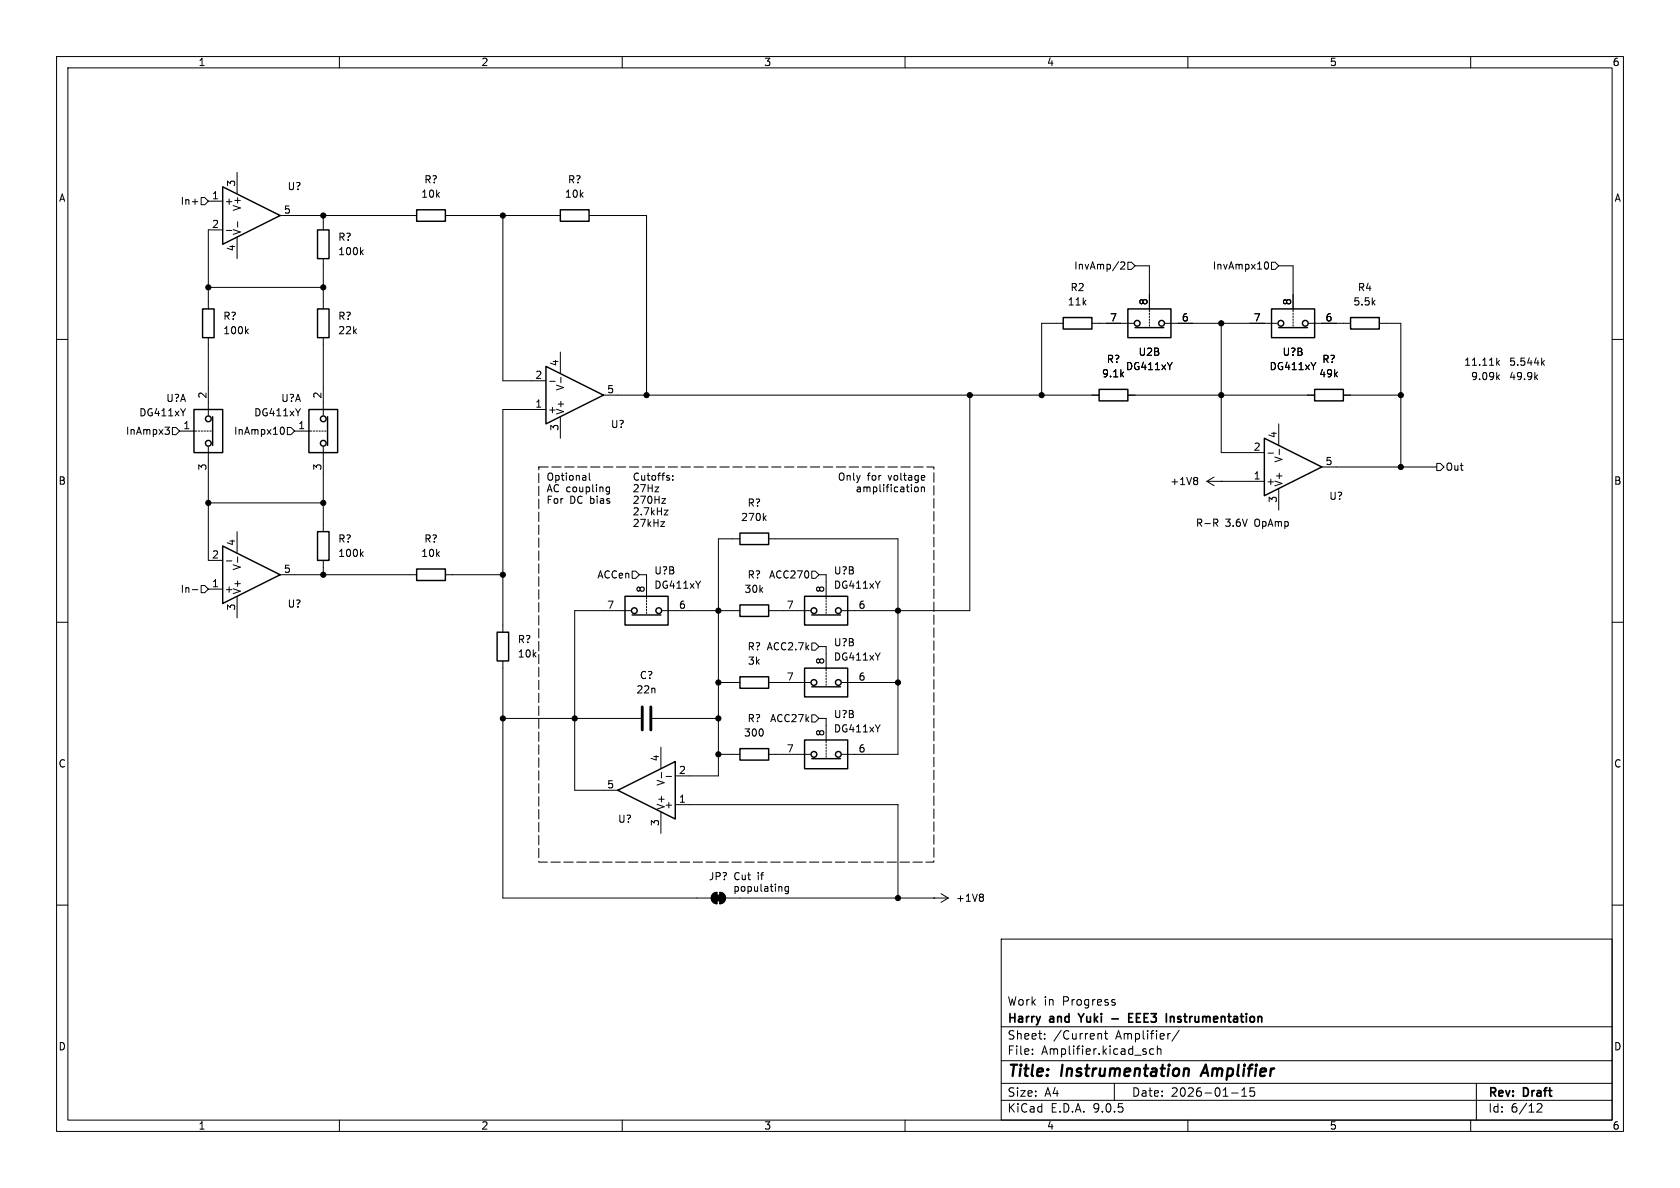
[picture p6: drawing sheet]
<svg xmlns="http://www.w3.org/2000/svg" width="297mm" height="210mm" viewBox="0 0 297 210" stroke-linecap="round" stroke-linejoin="round" font-family="sans-serif">
<g fill="none" stroke="#000" stroke-width=".18">
<path d="M10 10h277v190h-277zM12 12h273v186h-273zM60 10v2M110 10v2M160 10v2M210 10v2M260 10v2M34 35.7h1M35.6 34.9h.6l.6 .7-.6 .6h-.6zM36.8 35.6h2.6M41.9 30.5v3.8M42 39.2v1"/>
<path d="M49.5 38.1h24.2M57.1 38.1v2.5M78.7 38.1h20.4M88.9 38.1v29.2h7.6M104.1 38.1h10.2v31.8M36.8 59.7v13.7M36.8 50.8h20.3M39.4 40.6h-2.6v14M40 40.7h1M41.9 41.9v3.8M43.5 58.5l.4 .5M43.9 58.2l-.5 .4"/>
<path d="M57.1 45.7v8.9M57.1 59.7v13.7M63.9 44.5l.3 .5M64.2 44.2l-.5 .5M188 57.2h-3.9v12.7M193 57.2h7.4M198.1 46.4l.5-.1 .3 .4-.8 .9h.8M199.4 46.4h.6l.7 .6-.7 .6h-.6zM200.7 47h2.5v8.1M203.2 55.4v.2M203.2 55.9v.2M203.2 56.4v.2"/>
<path d="M203.2 56.9v.3M203.2 57.4v.3M206 57.2h19.8M215.9 57.2v22.8h7.6M223.7 46.4l.1-.1a.68 .68 0 0 1 .5 .6 .68 .68 0 0 1-.5 .7l-.1-.2M224.8 46.4h.6l.7 .6-.7 .6h-.6zM226.1 47h2.5v8.1M228.6 55.4v.2M228.6 55.9v.2M228.6 56.4v.2M228.6 56.9v.3M228.6 57.4v.3"/>
<path d="M231.4 57.2h7.4M243.8 57.2h3.8v25.4M10 60h2M29.2 75.5h.7l-.4 .5 .4 .1v.4l-.2 .3h-.4M30.5 75.6h.6l.6 .6-.6 .6h-.6zM31.7 76.2h3.1M32.8 72.2l-.4 .7M35.1 76.2h.2M35.6 76.2h.2M36.1 76.2h.2M36.6 76.2h.2M36.8 79v20.1h2.6"/>
<path d="M37.1 76.2h.2M49.7 75.6l.1-.1a.68 .68 0 0 1 .5 .6 .68 .68 0 0 1-.5 .7l-.1-.1M50.8 75.6h.6l.7 .6-.7 .6h-.6zM52.1 76.2h3M53.1 72.2l-.4 .7M55.4 76.2h.2M55.9 76.2h.2M56.4 76.2h.2M56.9 76.2h.2M57.1 79v15M57.4 76.2h.3M96.5 72.4h-7.6v39.4"/>
<path d="M97.2 67.4h.9M99.1 62.2v3.8M99.1 73.7v3.8M99.2 66.7v1M106.7 69.9h87.6M171.4 69.9v38.1h-22.6M199.4 69.9h33M207.2 64.1l-.4 .6M226.1 74.9v3.8M226.2 79.4v1M232.6 64.1l-.4 .6M237.5 69.9h10.1"/>
<path d="M264.7 66.6l.4 .5M264.7 64.1l.4 .5M265.1 66.3l-.5 .4M265.1 63.7l-.5 .5M271.5 66.6l.3 .5M271.8 66.3l-.5 .4M272.7 64.1l.3 .5M273 63.7l-.5 .5M285 60h2M36.8 88.9h20.3M40 99.2h1M41.9 94v3.8"/>
<path d="M42 98.4v1M57.1 99.1v2.5M63.9 97.9l.3 .5M64.2 97.5l-.5 .5M104.2 83.6v1.1l.2 .2M107.1 86.7l.3 .2h.3M107.7 86.2l-.3-.1-.3 .2M107.7 86.1v1l-.2 .3-.3-.1M115.8 86.1h.7l-.7 .8h.7M116.8 92.2h.7l-.7 .9h.7M117 88.1h.7l-.7 .9h.7M117.4 90.2h.7l-.7 .8h.7"/>
<path d="M118.2 84.5l.2 .2-.2 .2M118.2 84l.1 .1M118.9 84.8v.1M118.9 84.1v.1M130.8 95.3h-3.8v41.9h-7.6M135.1 91.5l.3 .5M135.4 91.2l-.4 .5M135.9 95.3h22.8v38.1h-9.9M161.7 86.2v.5l.2 .2h.3l.1-.2v-.5M162.9 86.1v.8M163.3 84l.2 .3-.6 .2M163.4 86.2v.7"/>
<path d="M163.4 84.8l-.1 .1M211.5 84.4l.2 .2-.2 .3 .2 .3v.2l-.2 .3M213.4 85.1l1.2 .8M213.4 85.1h10.1M214.6 91.8h.5l.2 .2-.1 .4h-.6M214.6 84.3l-1.2 .8M214.9 92.4l.4 .6M215.9 85.1h.1M224.2 80.1h.9M226.1 86.4v3.8M233.7 82.6h20.3M254 81.9h.6l.7 .7-.7 .6h-.6z"/>
<path d="M10 110h2M34 104.2h1M35.6 103.5h.6l.6 .6-.6 .7h-.6zM36.8 104.1h2.6M41.9 105.4v3.8M49.5 101.6h24.2M78.7 101.6h10.2M88.9 116.8v42h36.8M111.5 108h-9.9v31.7h7.6M111.8 101h.6l.6 .6-.6 .6h-.6zM113 101.6h1.3v4.3M114.3 106.2v.2"/>
<path d="M114.3 106.7v.2M114.3 107.2v.2M114.3 107.7v.3M114.3 108.2v.3M117.1 108h13.7M123.8 102.7l-.4 .7M135.9 108h7.4M143.5 101h.6l.7 .6-.7 .6h-.6zM143.5 113.7h.6l.7 .6-.7 .6h-.6zM144.8 101.6h1.2v4.3M144.8 114.3h1.2v4.3M146 106.2v.2"/>
<path d="M146 106.7v.2M146 107.2v.2M146 107.7v.3M146 108.2v.3M146 118.9v.2M146 119.4v.2M146 119.9v.2M155.6 102.7l-.4 .7M155.6 115.4l-.4 .7M285 110h2M88.9 127h24.4M115.3 127h11.7"/>
<path d="M116.8 132.1v3.8M116.9 136.5v1M117.8 137.3h.9M127 120.7h3.8M127 133.4h3.8M135.9 120.7h7.4M135.9 133.4h7.4M143.5 126.4h.6l.7 .6-.7 .6h-.6zM144.8 127h1.2v4.3M146 120.4v.3M146 120.9v.3M146 131.6v.2"/>
<path d="M146 132.1v.2M146 132.6v.2M146 133.1v.3M146 133.6v.3M148.8 120.7h9.9M155.6 128.1l-.4 .7M116.8 143.5v3.8M119.4 142.2h39.3v16.6M126 158l.7-.3v2.1a1.02 1.02 0 0 1-.9-.7 1.02 1.02 0 0 1 .2-1.1zM127.3 157.7a1.02 1.02 0 0 1 1 1.1 1.02 1.02 0 0 1-1 1zM128.3 158.8h39.3M138.2 156.8v.8"/>
<path d="M139.4 156.7v1l-.3 .3-.3-.1M139.4 156.8l-.4-.1-.2 .3 .1 .5h.5M165.1 158.8h.1M166.4 158l1.2 .8M167.6 158.8l-1.2 .7M173.6 158.1l.3 .2-.3 .3 .3 .2v.3l-.3 .2M10 160h2M177 166h108v32h-108zM196.7 177.2l.4 .1 .1 .2-.2 .2h-.3M196.7 176.7l.4 .1M285 160h2M60 198v2"/>
<path d="M110 198v2M160 198v2M177 194.5h108M177 191.5h108M177 187.5h108M177 181.5h108M182.5 186.3v.1M182.5 185.5v.1M184.7 183.6v.1M184.7 182.8v.1M194.3 182.7h.2l.2 .2v.8M195.2 182.7h.6"/>
<path d="M195.5 182.2v1.3l.3 .2M197 191.5v3M204 185.5l-.5-.1-.3 .3v.4l.2 .2h.6M204.6 185.5l.2-.1 .4 .1v.9M204.6 184.9v1.5M206.7 182.7h.2M208.5 182.1l-1.3 2M210 198v2M217.7 193.2h1.2M219.5 193.8h.9M219.5 192.7l.5-.4v1.5M221 192.3v.7l.2-.1h.5l.1 .6-.3 .3-.5-.1"/>
<path d="M260 198v2M261 191.5v6.5M271.7 195.2l.6-.1 .2 .1 .1 .3-.9 1.1h.9"/>
</g>
<path d="M209.7 188.9l.4 .1 .1 .2-.1 1M213.2 188.2l-.9 2" fill="none" stroke="#000" stroke-width=".4"/>
<path d="M190.6 179.2l.5 .8M199.6 179.9h.5M200.3 179.2h-.7v1.5h.7M207.3 179.7l.3 .2v.8M196.6 180.1h1.1" fill="none" stroke="#000" stroke-width=".3"/>
<g fill="none" stroke="#000" stroke-width=".25">
<path d="M39.4 33l10.1 5.1-10.1 5.1zM73.7 37.1h5v2h-5zM99.1 37.1h5v2h-5zM35.8 54.6h2v5.1h-2zM56.1 40.6h2.1v5.1h-2.1zM56.1 54.6h2.1v5.1h-2.1zM188 56.1h5v2.1h-5zM199.4 54.6h7.6v5.1h-7.6zM200.7 57.9h5M224.8 54.6h7.6v5.1h-7.6zM226.1 57.9h5M238.8 56.1h5v2.1h-5z"/>
<path d="M34.3 72.4h5.1v7.6h-5.1zM37.6 73.7v5M54.6 72.4h5.1v7.6h-5.1zM57.9 73.7v5M96.5 64.8l10.2 5.1-10.2 5zM194.3 68.8h5.1v2.1h-5.1zM223.5 77.5l10.2 5.1-10.2 5zM232.4 68.8h5.1v2.1h-5.1zM39.4 96.5l10.1 5.1-10.1 5.1zM56.1 94h2.1v5.1h-2.1zM130.8 94.2h5.1v2.1h-5.1zM73.7 100.6h5v2h-5z"/>
<path d="M87.9 111.8h2v5h-2zM110.5 105.4h7.6v5.1h-7.6zM111.8 108.7h5M130.8 106.9h5.1v2.1h-5.1zM130.8 119.6h5.1v2.1h-5.1zM142.2 105.4h7.7v5.1h-7.7zM142.2 118.1h7.7v5.1h-7.7zM143.5 108.7h5.1M109.2 139.7l10.2-5.1v10.2zM130.8 132.3h5.1v2.1h-5.1zM142.2 130.8h7.7v5.1h-7.7zM143.5 121.4h5.1"/>
<path d="M143.5 134.1h5.1"/>
<circle cx="201" cy="57.2" r=".51"/>
<circle cx="205.4" cy="57.2" r=".51"/>
<circle cx="226.4" cy="57.2" r=".51"/>
<circle cx="230.8" cy="57.2" r=".51"/>
<circle cx="36.8" cy="74" r=".51"/>
<circle cx="36.8" cy="78.4" r=".51"/>
<circle cx="57.2" cy="74" r=".51"/>
<circle cx="57.2" cy="78.4" r=".51"/>
<circle cx="112.1" cy="108" r=".51"/>
<circle cx="116.5" cy="108" r=".51"/>
<circle cx="143.9" cy="108" r=".51"/>
<circle cx="148.2" cy="108" r=".51"/>
<circle cx="143.9" cy="120.7" r=".51"/>
<circle cx="143.9" cy="133.4" r=".51"/>
<circle cx="148.2" cy="120.7" r=".51"/>
<circle cx="148.2" cy="133.4" r=".51"/>
</g>
<g fill="#000" stroke="#000" stroke-width=".18">
<path d="M126.5 158.2h1v1.1h-1zM126 158l.7-.3v2.1a1.02 1.02 0 0 1-.9-.7 1.02 1.02 0 0 1 .2-1.1zM127.3 157.7a1.02 1.02 0 0 1 1 1.1 1.02 1.02 0 0 1-1 1z"/>
<circle cx="57.1" cy="38.1" r=".46"/>
<circle cx="88.9" cy="38.1" r=".46"/>
<circle cx="36.8" cy="50.8" r=".46"/>
<circle cx="57.1" cy="50.8" r=".46"/>
<circle cx="215.9" cy="57.2" r=".46"/>
<circle cx="114.3" cy="69.9" r=".46"/>
<circle cx="171.4" cy="69.9" r=".46"/>
<circle cx="184.1" cy="69.9" r=".46"/>
<circle cx="215.9" cy="69.9" r=".46"/>
<circle cx="247.6" cy="69.9" r=".46"/>
<circle cx="36.8" cy="88.9" r=".46"/>
<circle cx="57.1" cy="88.9" r=".46"/>
<circle cx="247.6" cy="82.6" r=".46"/>
<circle cx="57.1" cy="101.6" r=".46"/>
<circle cx="88.9" cy="101.6" r=".46"/>
<circle cx="127" cy="108" r=".46"/>
<circle cx="158.7" cy="108" r=".46"/>
<circle cx="88.9" cy="127" r=".46"/>
<circle cx="101.6" cy="127" r=".46"/>
<circle cx="127" cy="127" r=".46"/>
<circle cx="127" cy="133.4" r=".46"/>
<circle cx="127" cy="120.7" r=".46"/>
<circle cx="158.7" cy="120.7" r=".46"/>
<circle cx="158.7" cy="158.8" r=".46"/>
</g>
<path d="M113.5 125v4M115.1 125v4" fill="none" stroke="#000" stroke-width=".51"/>
<path d="M95.2 82.6h69.9v69.8h-69.9z" fill="none" stroke="#000" stroke-width=".18" stroke-dasharray="1.7 .6"/>
<g font-size="2.8">
<text x="178" y="190.9">Title:</text>
<text x="187.7" y="190.9">Instrumentation</text>
<text x="213.4" y="190.9">Amplifier</text>
</g>
<g font-size="2.1">
<text x="178" y="178">Work</text>
<text x="184.5" y="178">in</text>
<text x="187.9" y="178">Progress</text>
<text x="178" y="184">Sheet:</text>
<text x="178" y="181.2">Harry</text>
<text x="185.7" y="181.2">and</text>
<text x="186.2" y="184">/Current</text>
<text x="191.5" y="181.2">Yuki</text>
<text x="197.3" y="184">Amplifier/</text>
<text x="201.4" y="181.2">EEE3</text>
<text x="208.6" y="181.2">Instrumentation</text>
<text x="178" y="186.7">File:</text>
<text x="184.1" y="186.7">Amplifier.kicad_sch</text>
<text x="178" y="196.9">KiCad</text>
<text x="178" y="194.1">Size:</text>
<text x="184.7" y="194.1">A4</text>
<text x="185.7" y="196.9">E.D.A.</text>
<text x="193.3" y="196.9">9.0.5</text>
<text x="200" y="194.1">Date:</text>
<text x="207" y="194.1">2026-01-15</text>
<text x="263" y="194.3">Rev:</text>
<text x="263" y="196.9">Id:</text>
<text x="267.1" y="196.9">6/12</text>
<text x="269.4" y="194.3">Draft</text>
</g>
<g font-size="1.8">
<text x="35" y="11.9">1</text>
<text x="85" y="11.9">2</text>
<text x="135" y="11.9">3</text>
<text x="185" y="11.9">4</text>
<text x="235" y="11.9">5</text>
<text x="285" y="11.9">6</text>
<text x="10.3" y="35.9">A</text>
<text x="37.4" y="35.3">1</text>
<text x="41.7" y="33.1" transform="rotate(-90 41.7 33.1)">3</text>
<text x="50.8" y="33.8">U?</text>
<text x="74.4" y="35.2">10k</text>
<text x="74.9" y="32.6">R?</text>
<text x="99.8" y="35.2">10k</text>
<text x="100.3" y="32.6">R?</text>
<text x="285.3" y="35.9">A</text>
<text x="31.8" y="36.4">In+</text>
<text x="37.4" y="40.4">2</text>
<text x="39.6" y="36.4">+</text>
<text x="42.8" y="41.7" transform="rotate(-90 42.8 41.7)">V-</text>
<text x="42.8" y="37.4" transform="rotate(-90 42.8 37.4)">V+</text>
<text x="50.1" y="37.8">5</text>
<text x="41.7" y="44.5" transform="rotate(-90 41.7 44.5)">4</text>
<text x="59.7" y="42.8">R?</text>
<text x="59.7" y="45.3">100k</text>
<text x="189.8" y="47.9">InvAmp/2</text>
<text x="214.3" y="47.9">InvAmpx10</text>
<text x="189.2" y="51.7">R2</text>
<text x="240" y="51.7">R4</text>
<text x="39.4" y="56.7">R?</text>
<text x="39.4" y="59.3">100k</text>
<text x="59.7" y="59.3">22k</text>
<text x="59.7" y="56.7">R?</text>
<text x="188.7" y="54.2">11k</text>
<text x="196.1" y="56.9">7</text>
<text x="202.9" y="54" transform="rotate(-90 202.9 54)">8</text>
<text x="208.8" y="56.9">6</text>
<text x="221.5" y="56.9">7</text>
<text x="228.3" y="54" transform="rotate(-90 228.3 54)">8</text>
<text x="234.2" y="56.9">6</text>
<text x="239.2" y="54.2">5.5k</text>
<text x="98.8" y="64.8" transform="rotate(-90 98.8 64.8)">4</text>
<text x="195.6" y="64.4">R?</text>
<text x="199" y="65.6">DG411xY</text>
<text x="201.2" y="63.1">U2B</text>
<text x="224.4" y="65.6">DG411xY</text>
<text x="226.7" y="63.1">U?B</text>
<text x="233.7" y="64.4">R?</text>
<text x="258.8" y="65">11.11k</text>
<text x="266.7" y="65">5.544k</text>
<text x="29.3" y="71.3">U?A</text>
<text x="36.6" y="70.6" transform="rotate(-90 36.6 70.6)">2</text>
<text x="49.6" y="71.3">U?A</text>
<text x="56.9" y="70.6" transform="rotate(-90 56.9 70.6)">2</text>
<text x="94.5" y="67.1">2</text>
<text x="99.9" y="69.2" transform="rotate(-90 99.9 69.2)">V-</text>
<text x="107.2" y="69.6">5</text>
<text x="194.7" y="66.9">9.1k</text>
<text x="233.1" y="66.9">49k</text>
<text x="260" y="67.5">9.09k</text>
<text x="266.7" y="67.5">49.9k</text>
<text x="22.2" y="77.1">InAmpx3</text>
<text x="24.5" y="73.8">DG411xY</text>
<text x="32.3" y="75.9">1</text>
<text x="41.3" y="77.1">InAmpx10</text>
<text x="44.8" y="73.8">DG411xY</text>
<text x="52.6" y="75.9">1</text>
<text x="94.5" y="72.1">1</text>
<text x="96.8" y="73.3">+</text>
<text x="98.8" y="76.3" transform="rotate(-90 98.8 76.3)">3</text>
<text x="99.9" y="73.4" transform="rotate(-90 99.9 73.4)">V+</text>
<text x="107.9" y="75.9">U?</text>
<text x="225.8" y="77.5" transform="rotate(-90 225.8 77.5)">4</text>
<text x="36.6" y="83.3" transform="rotate(-90 36.6 83.3)">3</text>
<text x="56.9" y="83.3" transform="rotate(-90 56.9 83.3)">3</text>
<text x="221.5" y="79.8">2</text>
<text x="226.9" y="81.9" transform="rotate(-90 226.9 81.9)">V-</text>
<text x="234.2" y="82.3">5</text>
<text x="255.5" y="83.4">Out</text>
<text x="10.3" y="85.9">B</text>
<text x="96.5" y="85.3">Optional</text>
<text x="96.5" y="87.3">AC coupling</text>
<text x="96.5" y="89.4">For</text>
<text x="100.7" y="89.4">DC bias</text>
<text x="111.8" y="85.3">Cutoffs:</text>
<text x="111.8" y="87.3">27Hz</text>
<text x="111.8" y="89.4">270Hz</text>
<text x="132.1" y="89.8">R?</text>
<text x="148" y="85.3">Only</text>
<text x="151.2" y="87.3">amplification</text>
<text x="153.3" y="85.3">for</text>
<text x="157.1" y="85.3">voltage</text>
<text x="206.8" y="86">+1V8</text>
<text x="221.5" y="84.8">1</text>
<text x="223.8" y="86">+</text>
<text x="225.8" y="89" transform="rotate(-90 225.8 89)">3</text>
<text x="226.9" y="86.1" transform="rotate(-90 226.9 86.1)">V+</text>
<text x="234.9" y="88.6">U?</text>
<text x="285.3" y="85.9">B</text>
<text x="111.8" y="91.4">2.7kHz</text>
<text x="111.8" y="93.5">27kHz</text>
<text x="130.9" y="92.3">270k</text>
<text x="211.3" y="93.3">R-R</text>
<text x="216.6" y="93.3">3.6V</text>
<text x="221.9" y="93.3">OpAmp</text>
<text x="37.4" y="98.8">2</text>
<text x="41.7" y="96.6" transform="rotate(-90 41.7 96.6)">4</text>
<text x="42.8" y="100.9" transform="rotate(-90 42.8 100.9)">V-</text>
<text x="50.1" y="101.3">5</text>
<text x="59.7" y="96.1">R?</text>
<text x="59.7" y="98.7">100k</text>
<text x="74.4" y="98.7">10k</text>
<text x="74.9" y="96.1">R?</text>
<text x="115.6" y="101.7">U?B</text>
<text x="147.3" y="101.7">U?B</text>
<text x="31.8" y="105">In-</text>
<text x="37.4" y="103.9">1</text>
<text x="39.6" y="105">+</text>
<text x="42.8" y="105.2" transform="rotate(-90 42.8 105.2)">V+</text>
<text x="50.8" y="107.6">U?</text>
<text x="105.5" y="102.5">ACCen</text>
<text x="107.2" y="107.7">7</text>
<text x="114" y="104.8" transform="rotate(-90 114 104.8)">8</text>
<text x="115.6" y="104.3">DG411xY</text>
<text x="119.9" y="107.7">6</text>
<text x="131.5" y="105">30k</text>
<text x="132.1" y="102.5">R?</text>
<text x="135.9" y="102.5">ACC270</text>
<text x="139" y="107.7">7</text>
<text x="145.8" y="104.8" transform="rotate(-90 145.8 104.8)">8</text>
<text x="147.3" y="104.3">DG411xY</text>
<text x="151.7" y="107.7">6</text>
<text x="41.7" y="108" transform="rotate(-90 41.7 108)">3</text>
<text x="91.4" y="113.9">R?</text>
<text x="91.4" y="116.4">10k</text>
<text x="132.1" y="115.2">R? ACC2.7k</text>
<text x="132.1" y="117.7">3k</text>
<text x="145.8" y="117.5" transform="rotate(-90 145.8 117.5)">8</text>
<text x="147.3" y="114.4">U?B</text>
<text x="147.3" y="117">DG411xY</text>
<text x="112.4" y="122.8">22n</text>
<text x="113" y="120.2">C?</text>
<text x="139" y="120.4">7</text>
<text x="151.7" y="120.4">6</text>
<text x="131.4" y="130.4">300</text>
<text x="132.1" y="127.9">R?</text>
<text x="136" y="127.9">ACC27k</text>
<text x="145.8" y="130.2" transform="rotate(-90 145.8 130.2)">8</text>
<text x="147.3" y="127.1">U?B</text>
<text x="147.3" y="129.7">DG411xY</text>
<text x="10.3" y="135.9">C</text>
<text x="116.6" y="134.7" transform="rotate(-90 116.6 134.7)">4</text>
<text x="119.9" y="136.9">2</text>
<text x="139" y="133.1">7</text>
<text x="151.7" y="133.1">6</text>
<text x="285.3" y="135.9">C</text>
<text x="107.2" y="139.4">5</text>
<text x="117.4" y="143.1">+</text>
<text x="117.7" y="143.3" transform="rotate(-90 117.7 143.3)">V+</text>
<text x="117.7" y="139" transform="rotate(-90 117.7 139)">V-</text>
<text x="119.9" y="142">1</text>
<text x="109.2" y="145.6">U?</text>
<text x="116.6" y="146.1" transform="rotate(-90 116.6 146.1)">3</text>
<text x="125.2" y="155.8">JP?</text>
<text x="129.5" y="155.8">Cut</text>
<text x="133.9" y="155.8">if</text>
<text x="129.5" y="157.8">populating</text>
<text x="168.9" y="159.6">+1V8</text>
<text x="10.3" y="185.9">D</text>
<text x="285.3" y="185.9">D</text>
<text x="35" y="199.9">1</text>
<text x="85" y="199.9">2</text>
<text x="135" y="199.9">3</text>
<text x="185" y="199.9">4</text>
<text x="235" y="199.9">5</text>
<text x="285" y="199.9">6</text>
</g>
</svg>
